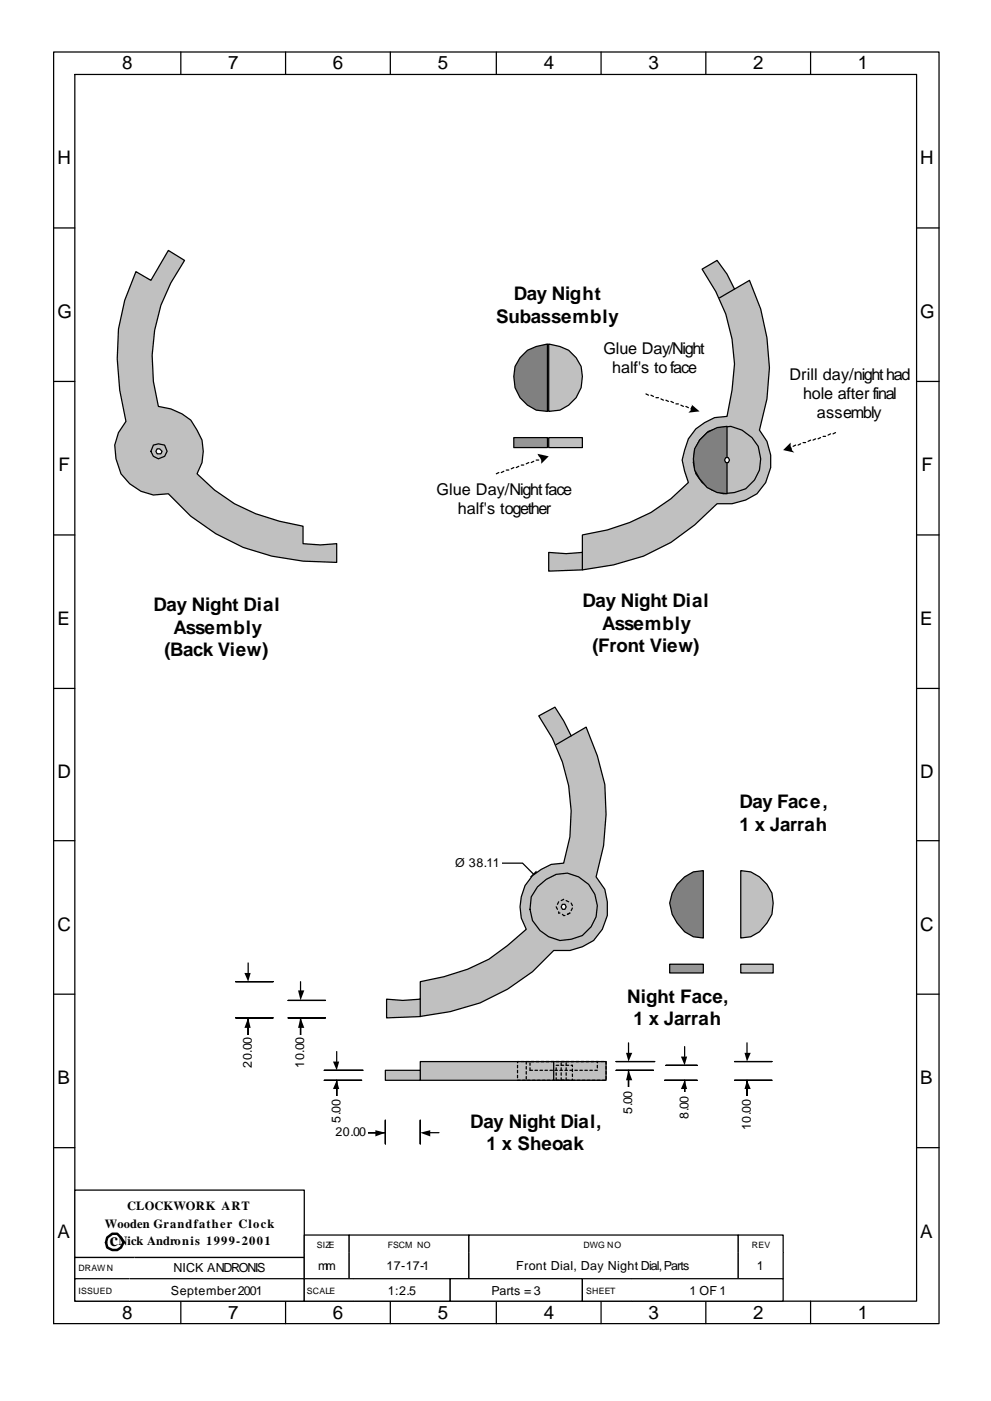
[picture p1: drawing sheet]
<svg xmlns="http://www.w3.org/2000/svg" width="210mm" height="297mm" viewBox="0 0 210 297" stroke-linecap="round" stroke-linejoin="round" font-family="sans-serif">
<g fill="none" stroke="#000" stroke-width=".26">
<path d="M11.4 11h187.8v269.6h-187.8zM15.9 15.8h178.6v260.1h-178.6zM38.4 11v4.8M60.6 11v4.8M82.8 11v4.8M105.3 11v4.8M127.5 11v4.8M149.8 11v4.8M172 11v4.8M11.4 48.3h4.5M194.5 48.3h4.7M11.4 80.9h4.5"/>
<path d="M194.5 80.9h4.7M11.4 113.4h4.5M194.5 113.4h4.7M11.4 146h4.5M194.5 146h4.7M11.4 178.2h4.5M194.5 178.2h4.7M11.4 210.8h4.5M194.5 210.8h4.7M11.4 243.3h4.5M194.5 243.3h4.7M38.4 275.9v4.7"/>
<path d="M60.6 275.9v4.7M82.8 275.9v4.7M105.3 275.9v4.7M127.5 275.9v4.7M149.8 275.9v4.7M172 275.9v4.7"/>
</g>
<path d="M143.7 187.5l1.6-1.6 1.8-1 2.1-.3v14.3l-2.1-.3a9 9 0 0 1-5-7.1l.5-2.1z" fill-rule="evenodd" fill="#808080" stroke="#000" stroke-width=".26"/>
<path d="M157.2 184.6l2.1 .3 1.8 1 1.6 1.6a7 7 0 0 1 0 8.2l-1.6 1.9-1.8 1-2.1 .3z" fill-rule="evenodd" fill="#c0c0c0" stroke="#000" stroke-width=".26"/>
<path d="M142.1 204.4h7.1v1.9h-7.1z" fill-rule="evenodd" fill="#969696" stroke="#000" stroke-width=".26"/>
<g fill="#c0c0c0" stroke="#000" stroke-width=".26">
<path d="M157.2 204.4h6.8v1.9h-6.8z" fill-rule="evenodd"/>
<path d="M149 57.1l3.1-1.9 2.2 2.9 1.5 3.2 3.2-1.9a43.3 43.3 0 0 1 2.1 31.8 9.8 9.8 0 0 1-.5 13.5l-2.4 1.3-2.9 .8h-3.2l-4.7 4.5-5.1 3.7-5.8 2.9-6.3 1.9-6.6 1-7.2 .3v-4l3.7 .3 3.5-.3v-3.7a38.7 38.7 0 0 0 18.7-7.7l3.7-3.4-.7-2.4-.6-2.4 1.3-4.5 1.6-2.1 1.9-1.3 2.1-1.1 2.7-.2 1-5.6a33.6 33.6 0 0 0-6.3-25.6z" fill-rule="evenodd"/>
</g>
<path d="M148.4 93.3l1.9-1.8 2.4-.8 2.3-.3a7.3 7.3 0 0 1 6.1 9.3l-1 2.1-1.9 1.8-2.4 .8-2.3 .3a7.3 7.3 0 0 1-6.1-9.3z" fill="none" stroke="#000" stroke-width=".26"/>
<path d="M148.4 93.3l1.6-1.6 2.1-1 2.2-.3v14.3l-2.2-.3-2.1-1-1.6-1.9a7 7 0 0 1 0-8.2z" fill-rule="evenodd" fill="#808080" stroke="#000" stroke-width=".26"/>
<path d="M154 97h.5l.3 .5-.3 .6h-.5l-.3-.6z" fill-rule="evenodd" fill="#fff" stroke="#000" stroke-width=".26"/>
<path d="M155.8 61.3l-3.1 1.8M123.6 117.1v3.7" fill="none" stroke="#000" stroke-width=".26"/>
<path d="M110.3 75.8l1.6-1.5 1.9-.8 2.4-.6v14.3a7 7 0 0 1-7.2-7.4l.3-2.1z" fill-rule="evenodd" fill="#808080" stroke="#000" stroke-width=".26"/>
<path d="M116.4 72.9l2.4 .6a6.8 6.8 0 0 1 4.5 8.7 7.1 7.1 0 0 1-6.9 5z" fill-rule="evenodd" fill="#c0c0c0" stroke="#000" stroke-width=".26"/>
<path d="M109 92.8h7.2v2.1h-7.2z" fill-rule="evenodd" fill="#969696" stroke="#000" stroke-width=".26"/>
<path d="M116.4 92.8h7.2v2.1h-7.2z" fill-rule="evenodd" fill="#c0c0c0" stroke="#000" stroke-width=".26"/>
<g fill="none" stroke="#000" stroke-width=".26">
<path d="M106.9 99.9l-.5 .3M107.4 99.7h.5M109 99.1l-.5 .3M110.1 98.9l-.6 .2M110.6 98.6h.5M112.2 98.1l-.5 .2M113.2 97.8l-.5 .3M113.8 97.5h.5M137.1 83.5l.5 .3M138.1 83.8l.5 .2M139.2 84.3h.5M140.2 84.6l.6 .2"/>
<path d="M141.3 84.8l.5 .3M142.3 85.1l.6 .3M143.4 85.6h.5M144.5 85.9l.5 .3M145.5 86.2l.5 .2M146.6 86.7h.2M167.5 94.9h.2M168.8 94.4l-.5 .2M169.9 94.1l-.6 .3M170.4 93.8h.5M172 93.3l-.6 .3M173 93l-.5 .3"/>
<path d="M174.1 92.8l-.5 .2M174.6 92.5h.6M176.2 92l-.5 .3M177.3 91.7l-.6 .3M105.8 100.2l-.5 .3"/>
</g>
<g fill="#000">
<path d="M114 96.2l2.4 .5-1.6 1.6v-.8z" fill-rule="evenodd"/>
<path d="M146.6 85.6l1.8 1.6-2.4 .3 .6-.5v-.6l.2-.5z" fill-rule="evenodd"/>
<path d="M167.7 93.8v.8l.3 .8 .5 .6-2.3-.6z" fill-rule="evenodd"/>
</g>
<path d="M118.8 192.3h1.8zM119.6 191.5v1.8z" fill-rule="evenodd" fill="#fff"/>
<path d="M106.1 183h4.8l2.3 2.4M118.8 192.3h1.8h-1.8M119.6 193.3v-1.8v1.8" fill="none" stroke="#000" stroke-width=".26"/>
<path d="M113.8 184.6l1 2.4-2.4-1.1z" fill="#000"/>
<g fill="#fff">
<path d="M96.3 180.9h10.1v3.7h-10.1z" fill-rule="evenodd"/>
<path d="M155.8 229h8zM155.8 225.1h8zM158.5 229v7.2z" fill-rule="evenodd"/>
</g>
<path d="M155.8 229h8h-8M155.8 225.1h8h-8M158.5 229v7.2v-7.2M158.5 221.1v2.1M158.5 230.9v2.1" fill="none" stroke="#000" stroke-width=".26"/>
<path d="M158.5 229l.8 1.9h-1.3zM158 223.2h1.3l-.8 1.9z" fill="#000"/>
<g fill="#fff">
<path d="M156.6 232.5h3.7v7.4h-3.7z" fill-rule="evenodd"/>
<path d="M130.7 226.9h7.9zM130.7 225.1h8.2zM133.3 226.9v6.6z" fill-rule="evenodd"/>
</g>
<path d="M130.7 226.9h7.9h-7.9M130.7 225.1h8.2h-8.2M133.3 226.9v6.6v-6.6M133.3 221.1v2.1M133.3 228.8v2.1" fill="none" stroke="#000" stroke-width=".26"/>
<path d="M133.3 226.9l.8 2.1h-1.3zM132.8 223.2h1.3l-.8 1.9z" fill="#000"/>
<g fill="#fff">
<path d="M131.5 230.6h3.7v5.8h-3.7z" fill-rule="evenodd"/>
<path d="M68.8 229h7.9zM68.8 226.9h8.2zM71.4 229v6.4z" fill-rule="evenodd"/>
</g>
<path d="M68.8 229h7.9h-7.9M68.8 226.9h8.2h-8.2M71.4 229v6.4v-6.4M71.4 223v2.1M71.4 230.9v2.1" fill="none" stroke="#000" stroke-width=".26"/>
<path d="M71.4 229l.6 1.9h-1.4zM70.6 225.1h1.4l-.6 1.8z" fill="#000"/>
<g fill="#fff">
<path d="M69.3 232.5h4v6.1h-4z" fill-rule="evenodd"/>
<path d="M81.8 237.5v5zM89.2 237.5v5zM74.3 240.2h7.5z" fill-rule="evenodd"/>
</g>
<path d="M81.8 237.5v5v-5M89.2 237.5v5v-5M77.8 240.2h2.1M81.8 240.2h-7.5h7.5M91 240.2h2.1" fill="none" stroke="#000" stroke-width=".26"/>
<path d="M79.6 239.6l2.2 .6-2.2 .7zM89.2 240.2l2.1-.6v1.3z" fill="#000"/>
<g fill="#fff">
<path d="M70.6 238.3h7.5v3.7h-7.5z" fill-rule="evenodd"/>
<path d="M61.1 215.8h8zM61.1 212.1h8zM63.8 215.8v7.4z" fill-rule="evenodd"/>
</g>
<path d="M61.1 215.8h8h-8M61.1 212.1h8h-8M63.8 215.8v7.4v-7.4M63.8 208.1v2.2M63.8 217.7v2.1" fill="none" stroke="#000" stroke-width=".26"/>
<path d="M63.8 215.8l.8 2.1h-1.4zM63.2 210h1.4l-.8 2.1z" fill="#000"/>
<g fill="#fff">
<path d="M61.9 219.5h3.7v7.4h-3.7z" fill-rule="evenodd"/>
<path d="M50 215.8h7.9zM50 208.1h7.9zM52.7 215.8v7.4z" fill-rule="evenodd"/>
</g>
<path d="M50 215.8h7.9h-7.9M50 208.1h7.9h-7.9M52.7 215.8v7.4v-7.4M52.7 204.2v2.1M52.7 217.7v2.1" fill="none" stroke="#000" stroke-width=".26"/>
<path d="M52.7 215.8l.5 2.1h-1.3zM51.9 206.3h1.3l-.5 1.8z" fill="#000"/>
<path d="M50.5 219.5h4v7.4h-4z" fill-rule="evenodd" fill="#fff"/>
<path d="M114.3 151.8l3.4-1.9 1.9 2.9 1.6 3.2 3.2-1.8 2.3 6 1.6 6.1 .3 6.4-.5 6.6-1.6 6.6 1.8 2.7 .6 2.6v2.9l-1.1 2.9-1.9 2.4-2.3 1.3-2.7 .8h-3.4a40 40 0 0 1-22 13l-6.6 1-6.9 .3v-4l3.5 .3 3.7-.3v-3.7l5-1 5-1.6 4.5-2.1 4-2.9 4-3.5a9.4 9.4 0 0 1 1.3-11.4l1.8-1.3 2.1-1 2.7-.3a35 35 0 0 0-5.3-31.2z" fill-rule="evenodd" fill="#c0c0c0" stroke="#000" stroke-width=".26"/>
<path d="M114 188l1.9-1.6 2.1-1 2.4-.3a7.3 7.3 0 0 1 6.1 5.5 7.3 7.3 0 0 1-2.9 7.7l-2.4 .8-2.4 .3-2.4-.8a6.8 6.8 0 0 1-2.4-10.6z" fill="none" stroke="#000" stroke-width=".26"/>
<path d="M119.3 191.7h.6l.2 .6-.2 .5h-.6l-.2-.5z" fill-rule="evenodd" fill="#fff" stroke="#000" stroke-width=".26"/>
<path d="M121.2 156l-3.2 1.9M118 192.3l.3 .5M118.5 193.3v.3h.3M118.5 191.2l-.2 .5M119.3 193.9l.3 .2h.3M119.6 190.7l-.5 .2M120.1 190.9l.5 .3M120.9 193.6l-.5 .3M121.2 191.5l.2 .5M121.4 192.5l-.2 .6M89.2 211.8v3.7" fill="none" stroke="#000" stroke-width=".26"/>
<path d="M89.2 225.1h39.4v3.9h-39.4z" fill-rule="evenodd" fill="#c0c0c0" stroke="#000" stroke-width=".26"/>
<g fill="none" stroke="#000" stroke-width=".26">
<path d="M109.8 229h.5M109.8 225.9v.5M109.8 226.9v.6M109.8 228v.5M110.1 225.1h-.3v.2M110.6 225.1h.5M110.9 229h.5M111.7 226.1v.6M111.7 227.2v.5M111.7 228.2v.6M111.9 229h.5M112.2 225.1h-.5v.5"/>
<path d="M112.4 226.4v.5h.6M112.4 225.3v.6M112.7 225.1h.5M113 229h.5M113.5 226.9h.5M113.8 225.1h.5M114 229h.6M114.6 226.9h.5M114.8 225.1h.6M115.1 229h.5M115.6 226.9h.6M115.9 225.1h.5"/>
<path d="M116.2 229h.5M116.7 226.9h.5M116.9 225.1h.6v3.9M117.2 229h.5M117.7 226.9h.6M118 225.1h.5M118.3 229h.5M118.8 226.9h.5M119.1 228.5v.5h.8M119.1 225.1h.8M119.1 225.3v.6M119.1 226.4v.5"/>
<path d="M119.1 227.5v.5M119.9 226.9h.5M120.1 225.1h.5M120.1 225.3v.6M120.1 226.4v.5M120.1 227.5v.5M120.1 228.5v.5M120.4 229h.5M120.9 226.9h.5M121.2 225.1h.5M121.4 229h.6M122 226.9h.5"/>
<path d="M122.2 225.1h.6M122.5 229h.5M123 226.9h.6M123.3 225.1h.5M123.6 229h.5M124.1 226.9h.5M124.4 225.1h.5M124.6 229h.5M125.1 226.9h.6M125.4 225.1h.5M125.7 229h.5M126.2 226.9h.5"/>
<path d="M126.5 225.1h.5M126.7 229h.6M126.7 225.1v.2M126.7 225.9v.5M127.5 225.1h.6M127.8 229h.5M128.6 225.1v.5M128.6 226.1v.6M128.6 227.2v.5M128.6 228.2v.6"/>
</g>
<path d="M81.8 226.9h7.4v2.1h-7.4z" fill-rule="evenodd" fill="#c0c0c0" stroke="#000" stroke-width=".26"/>
<path d="M118 228.5v.5h.5M118 225.9h.5M118 226.4v.5M118 227.5v.5M119.1 229h.5M119.1 225.9h.5M120.1 229h.5M120.1 225.9h.5M121.2 225.9h.2v.2M121.4 228.8v.2h-.2M121.4 226.7v.5M121.4 227.7v.5" fill="none" stroke="#000" stroke-width=".26"/>
<path d="M141 229h6.9zM141.3 225.9h6.6zM145.3 229v5.6z" fill-rule="evenodd" fill="#fff"/>
<path d="M145.3 229v5.6v-5.6M145.3 221.9v2.1M145.3 230.9v2.1M147.9 229h-6.9h6.9M147.9 225.9h-6.6h6.6" fill="none" stroke="#000" stroke-width=".26"/>
<path d="M145.3 229l.5 1.9h-1.3zM144.5 224h1.3l-.5 1.9z" fill="#000"/>
<path d="M143.1 231.7h4v5.8h-4z" fill-rule="evenodd" fill="#fff"/>
<path d="M28.8 57.6l3.2 1.8 3.7-6.3 3.5 2.1a35.9 35.9 0 0 0-5.6 31l2.6 .5 2.4 1.1 1.9 1.3 1.3 2.1a8.8 8.8 0 0 1 0 9.3 33.7 33.7 0 0 0 17.5 10l5 1.1v3.7l3.7 .2 3.4-.2v3.9a47 47 0 0 1-25.6-6l-5.3-3.8-4.8-4.7a9.1 9.1 0 0 1-11.1-7.4l-.3-2.9 .8-2.7 1.6-2.4-1.3-6.6-.5-6.6 .2-6.3 1.4-6.1z" fill-rule="evenodd" fill="#c0c0c0" stroke="#000" stroke-width=".26"/>
<path d="M33.3 95.2h.6l.5 .5-.3 .5h-.8l-.2-.5z" fill-rule="evenodd" fill="#fff" stroke="#000" stroke-width=".26"/>
<path d="M32.5 94.4l1.1-.3 1.3 .3 .6 1.3-.6 1-1.3 .6-1.1-.6-.5-1z" fill="none" stroke="#000" stroke-width=".26"/>
<path d="M15.9 252.3h48.7v14.3h-48.7z" fill-rule="evenodd" fill="#fff" stroke="#000" stroke-width=".26"/>
<path d="M64.6 261.8h9.5v3.8h-9.5z" fill-rule="evenodd" fill="#fff"/>
<path d="M64.6 265.6v-3.8h9.5v3.8" fill="none" stroke="#000" stroke-width=".26"/>
<path d="M74.1 261.8h25.4v3.8h-25.4z" fill-rule="evenodd" fill="#fff"/>
<path d="M74.1 265.6v-3.8h25.4v3.8" fill="none" stroke="#000" stroke-width=".26"/>
<path d="M99.5 261.8h57.1v3.8h-57.1z" fill-rule="evenodd" fill="#fff"/>
<path d="M99.5 265.6v-3.8h57.1v3.8" fill="none" stroke="#000" stroke-width=".26"/>
<path d="M156.6 261.8h9.6v3.8h-9.6z" fill-rule="evenodd" fill="#fff"/>
<path d="M156.6 265.6v-3.8h9.6v3.8" fill="none" stroke="#000" stroke-width=".26"/>
<path d="M15.9 266.6h12.7v4.5h-12.7z" fill-rule="evenodd" fill="#fff"/>
<path d="M28.6 266.6h-12.7v4.5h12.7" fill="none" stroke="#000" stroke-width=".26"/>
<path d="M28.6 266.6h36v4.5h-36z" fill-rule="evenodd" fill="#fff"/>
<path d="M28.6 266.6h36v4.5h-36" fill="none" stroke="#000" stroke-width=".26"/>
<path d="M64.6 265.6h9.5v5.5h-9.5z" fill-rule="evenodd" fill="#fff"/>
<path d="M64.6 265.6v5.5h9.5v-5.5" fill="none" stroke="#000" stroke-width=".26"/>
<path d="M74.1 265.6h25.4v5.5h-25.4z" fill-rule="evenodd" fill="#fff"/>
<path d="M74.1 265.6v5.5h25.4v-5.5" fill="none" stroke="#000" stroke-width=".26"/>
<path d="M99.5 265.6h57.1v5.5h-57.1z" fill-rule="evenodd" fill="#fff"/>
<path d="M99.5 265.6v5.5h57.1v-5.5" fill="none" stroke="#000" stroke-width=".26"/>
<path d="M156.6 265.6h9.6v5.5h-9.6z" fill-rule="evenodd" fill="#fff"/>
<path d="M156.6 265.6v5.5h9.6v-5.5" fill="none" stroke="#000" stroke-width=".26"/>
<path d="M15.9 271.1h11.6v4.8h-11.6z" fill-rule="evenodd" fill="#fff"/>
<path d="M27.5 271.1h-11.6v4.8h11.6" fill="none" stroke="#000" stroke-width=".26"/>
<path d="M27.5 271.1h37.1v4.8h-37.1z" fill-rule="evenodd" fill="#fff"/>
<path d="M27.5 271.1h37.1v4.8h-37.1" fill="none" stroke="#000" stroke-width=".26"/>
<path d="M64.6 271.1h10.5v4.8h-10.5z" fill-rule="evenodd" fill="#fff"/>
<path d="M75.1 271.1h-10.5v4.8h10.5" fill="none" stroke="#000" stroke-width=".26"/>
<path d="M75.1 271.1h20.4v4.8h-20.4z" fill-rule="evenodd" fill="#fff"/>
<path d="M75.1 271.1h20.4v4.8h-20.4" fill="none" stroke="#000" stroke-width=".26"/>
<path d="M95.5 271.1h28.1v4.8h-28.1z" fill-rule="evenodd" fill="#fff" stroke="#000" stroke-width=".26"/>
<path d="M123.6 271.1h10.5v4.8h-10.5z" fill-rule="evenodd" fill="#fff"/>
<path d="M134.1 271.1h-10.5v4.8h10.5" fill="none" stroke="#000" stroke-width=".26"/>
<path d="M134.1 271.1h32.1v4.8h-32.1z" fill-rule="evenodd" fill="#fff"/>
<path d="M134.1 271.1h32.1v4.8h-32.1" fill="none" stroke="#000" stroke-width=".26"/>
<path d="M22.8 262.4l1-.8h1.1l.8 .8 .5 1-.5 1.1-.8 .5h-1.1l-1-.5-.3-1.1z" fill="none" stroke="#000" stroke-width=".53"/>
<g font-size="4">
<text x="25.9" y="14.7">8</text>
<text x="48.4" y="14.7">7</text>
<text x="70.6" y="14.7">6</text>
<text x="92.9" y="14.7">5</text>
<text x="115.4" y="14.7">4</text>
<text x="137.6" y="14.7">3</text>
<text x="159.8" y="14.7">2</text>
<text x="182" y="14.7">1</text>
<text x="12.2" y="34.8">H</text>
<text x="195.3" y="34.8">H</text>
<text x="109" y="63.7">Day Night</text>
<text x="12.2" y="67.4">G</text>
<text x="105.3" y="68.4">Subassembly</text>
<text x="195.3" y="67.4">G</text>
<text x="12.4" y="99.9">F</text>
<text x="195.5" y="99.9">F</text>
<text x="32.5" y="129.6">Day Night Dial</text>
<text x="123.6" y="128.8">Day Night Dial</text>
<text x="12.2" y="132.5">E</text>
<text x="36.8" y="134.3">Assembly</text>
<text x="127.8" y="133.5">Assembly</text>
<text x="195.3" y="132.5">E</text>
<text x="34.9" y="139.1">(Back View)</text>
<text x="125.7" y="138.3">(Front View)</text>
<text x="12.2" y="165">D</text>
<text x="195.3" y="165">D</text>
<text x="156.9" y="171.4">Day Face,</text>
<text x="156.9" y="176.1">1 x Jarrah</text>
<text x="12.2" y="197.3">C</text>
<text x="195.3" y="197.3">C</text>
<text x="133.1" y="212.6">Night Face,</text>
<text x="134.4" y="217.4">1 x Jarrah</text>
<text x="12.2" y="229.8">B</text>
<text x="195.3" y="229.8">B</text>
<text x="99.7" y="239.1">Day Night Dial,</text>
<text x="103.2" y="243.9">1 x Sheoak</text>
<text x="12.2" y="262.4">A</text>
<text x="195.3" y="262.4">A</text>
<text x="23.3" y="264.2">c</text>
<text x="25.9" y="279.6">8</text>
<text x="48.4" y="279.6">7</text>
<text x="70.6" y="279.6">6</text>
<text x="92.9" y="279.6">5</text>
<text x="115.4" y="279.6">4</text>
<text x="137.6" y="279.6">3</text>
<text x="159.8" y="279.6">2</text>
<text x="182" y="279.6">1</text>
</g>
<g font-size="3.4">
<text x="128.1" y="75.1">Glue Day/Night</text>
<text x="129.9" y="79">half's to face</text>
<text x="167.5" y="80.6">Drill day/night had</text>
<text x="170.4" y="84.6">hole after final</text>
<text x="173.3" y="88.5">assembly</text>
<text x="92.6" y="105">Glue Day/Night face</text>
<text x="97.1" y="108.9">half's together</text>
</g>
<g font-size="2.6">
<text x="96.6" y="183.8">Ø 38.11</text>
<text x="53.4" y="226.4" transform="rotate(-90 53.4 226.4)">20.00</text>
<text x="64.6" y="226.4" transform="rotate(-90 64.6 226.4)">10.00</text>
<text x="72.2" y="238" transform="rotate(-90 72.2 238)">5.00</text>
<text x="134.1" y="236.2" transform="rotate(-90 134.1 236.2)">5.00</text>
<text x="146" y="237.2" transform="rotate(-90 146 237.2)">8.00</text>
<text x="159.3" y="239.6" transform="rotate(-90 159.3 239.6)">10.00</text>
<text x="71.2" y="240.9">20.00</text>
<text x="27" y="256.6">CLOCKWORK ART</text>
<text x="22.2" y="260.3">Wooden Grandfather Clock</text>
<text x="25.1" y="264">Nick Andronis 1999-2001</text>
<text x="36.8" y="269.8">NICK ANDRONIS</text>
<text x="67.5" y="269.3">mm</text>
<text x="82" y="269.3">17-17-1</text>
<text x="109.5" y="269.3">Front Dial, Day Night Dial, Parts</text>
<text x="160.6" y="269.3">1</text>
<text x="36.2" y="274.5">September 2001</text>
<text x="82.3" y="274.5">1:2.5</text>
<text x="104.2" y="274.5">Parts = 3</text>
<text x="146.3" y="274.5">1 OF 1</text>
</g>
<g font-size="1.9">
<text x="16.7" y="269.5">DRAWN</text>
<text x="67.2" y="264.5">SIZE</text>
<text x="82.3" y="264.5">FSCM NO</text>
<text x="123.8" y="264.5">DWG NO</text>
<text x="159.5" y="264.5">REV</text>
<text x="16.7" y="274.3">ISSUED</text>
<text x="65.1" y="274.3">SCALE</text>
<text x="124.4" y="274.3">SHEET</text>
</g>
</svg>
